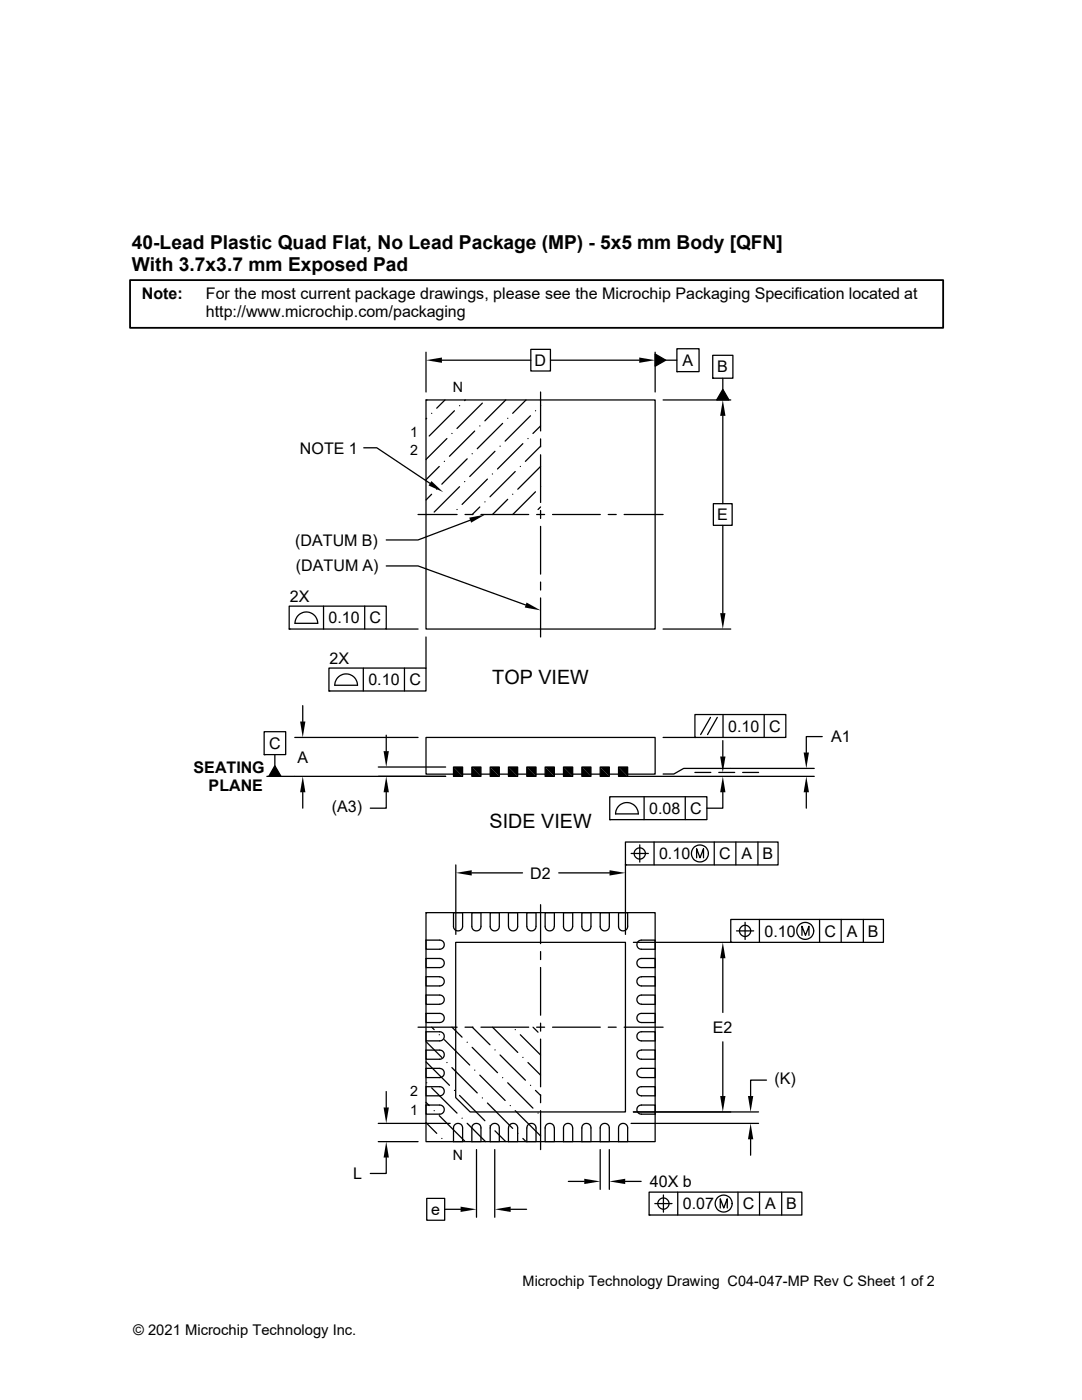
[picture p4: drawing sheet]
<svg xmlns="http://www.w3.org/2000/svg" width="216mm" height="279mm" viewBox="0 0 216 279" stroke-linecap="round" stroke-linejoin="round" font-family="sans-serif">
<g fill="none" stroke="#000" stroke-width=".25">
<path d="M85 79.8h45.7v45.7h-45.7zM85 79.8h.1M85 70.3v7.9M88.2 71.9h17.7M88.8 79.8l-1.7 1.7M92.8 79.8l-.1 .1M100.9 79.8l-4.1 4.2M105 79.8l-2.7 2.7M105.9 69.7h3.9v4.3h-3.9zM107.9 78.2v7.8M109.8 71.9h17.8M130.7 70.7l2.1 1.2-2.1 1.2z"/>
<path d="M130.7 70.3v7.9M132.3 79.8h13.5M132.8 71.9h2.3M135.1 69.6h4.4v4.6h-4.4zM135.1 74.2h.1M142.2 70.9h4v4.6h-4zM142.2 75.5h.1M144.2 77.7l1.3 2.1h-2.5zM144.2 75.5v2.2M72.6 89.4h2.6l10.6 7.1M85.1 83.5l-.1 .1M86.1 82.5h.1"/>
<path d="M86.1 98.6l-1.1 1.2M87.1 97.6h.1M87.7 93.1l-2.7 2.6M88.7 92.1h.1M89.2 87.5l-4.2 4.2M90.2 86.5h.1M90.7 82l-5.1 5M91.7 81h.1M91.7 97.1l-5.1 5.1M92.7 96.1h.1M93.2 91.6l-5 5M94.2 90.6h.1"/>
<path d="M94.7 86l-5 5.1M95.7 85h.1M96.2 80.5l-5 5M97.3 95.6l-5.1 5.1M98.3 94.6h.1M98.8 90.1l-5.1 5M99.8 89h.1M100.3 84.5l-5.1 5.1M101.3 83.5h.1M101.3 99.7l-3 3M102.3 98.6h.1M102.8 94.1l-5 5"/>
<path d="M103.8 93.1h.1M104.3 88.5l-5 5.1M105.3 87.5h.1M105.9 83l-5.1 5M106.8 82h.1M106.8 98.1l-4.5 4.6M107.9 87.6v1.6M107.9 90.8v9.5M107.9 81h.1M107.9 85l-1.6 1.5M107.9 97.1h.1M107.9 93.1l-4.6 4.5"/>
<path d="M107.9 89l-3.1 3.1M144.2 83v17.5M77.1 112.9h6.3l21.5 7.8M83.4 102.7h7.8M91.2 101.7h.1M92.8 102.7h1.6M93.8 103.8l-10.4 4h-6.3M95.7 101.2l-1.5 1.5M96 102.7h9.5M96.8 100.2h.1M107.1 102.7h1.6M107.9 101.9v1.6"/>
<path d="M107.9 105.1v9.5M107.9 116.2v1.6M107.9 119.3v7.8M107.9 101.2l-.5 .5M110.3 102.7h9.5M121.4 102.7h1.6M124.5 102.7h7.8M142.3 100.5h3.8v4.3h-3.8zM144.2 104.8v17.6M57.7 121h19.4v4.5h-19.4zM57.7 125.5h.1M59.6 122.7a2.27 2.27 0 0 1 2.5-.4 2.27 2.27 0 0 1 1.3 2.1h-4.5l.2-.9z"/>
<path d="M64.6 121v4.5M65.6 133.3h19.4v4.6h-19.4zM65.6 137.9h.1M67.6 135a2.27 2.27 0 0 1 2.4-.3 2.27 2.27 0 0 1 1.3 2.1h-4.5l.2-1zM72.5 133.3v4.6M72.8 121v4.5M77.1 125.5h6.3M80.7 133.3v4.6M85 127.1v6.2M132.3 125.5h13.5M52.7 146h4.3v4.6h-4.3zM52.7 150.6h.1"/>
<path d="M53.3 154.9h35.6M54.8 150.6v2.2M54.8 152.8l1.3 2.1h-2.5zM58.8 147.2h24.6M60.4 140.8v3.2M60.4 158.1v3.2M75.5 153.1h13.4M77.1 158.1v3.2h-3.2M77.1 146.7v3.2M90.5 154.5h-5.5v-7.3h45.7v7.3h-5.5M90.5 153.1h1.8v1.8h-1.8zM92.3 154.5h1.8"/>
<path d="M94.1 153.1h1.9v1.8h-1.9zM96 154.5h1.8M97.8 153.1h1.8v1.8h-1.8zM99.6 154.5h1.9M101.5 153.1h1.8v1.8h-1.8zM103.3 154.5h1.8M105.1 153.1h1.9v1.8h-1.9zM107 154.5h1.8M108.8 153.1h1.8v1.8h-1.8zM110.6 154.5h1.8M112.4 153.1h1.9v1.8h-1.9zM114.3 154.5h1.8"/>
<path d="M116.1 153.1h1.8v1.8h-1.8zM117.9 154.5h1.9M119.8 153.1h1.8v1.8h-1.8zM121.6 154.5h1.8M121.7 159h19.4v4.6h-19.4zM123.4 153.1h1.8v1.8h-1.8zM125.2 154.9h37.3M128.5 159v4.6M132.3 147.2h6.4M136.7 159v4.6M138.7 142.6h18.1v4.6h-18.1zM138.7 147.2h.1"/>
<path d="M138.7 154.2h3.1M141.8 143.2l-2 3.4M143.1 143.2l-1.9 3.4M143.4 154.2h3.2M144.2 158.1v3.2h-3.1M144.2 147.8v3.2M144.3 142.6v4.6M148.2 154.2h3.2M152.5 142.6v4.6M160.9 158.1v3.2M162.5 153.4h-26.1l-1.9 1.1h-2.2M164.1 147h-3.2v3.2"/>
<path d="M91 172.6v13.9M94.1 174.2h10.2M111.5 174.2h10.1M121.7 163.6h.1M124.8 168h30.5v4.6h-30.5zM124.8 172.6h.1M124.8 172.6v13.9M125.9 170.3h3.5M127.4 162.4a2.26 2.26 0 0 0-2.3-2.2 2.26 2.26 0 0 0-2.3 2.2h4.6M127.7 168.6v3.4M130.5 168v4.6M139 171.2v-1.8l.7 1.8 .7-1.8v1.8"/>
<path d="M142.5 168v4.6M146.8 168v4.6M151.2 168v4.6M85 191.3h2.7a.91 .91 0 0 1 .9 .9 .91 .91 0 0 1-.9 .9h-2.7zM85 194.9h2.7a.91 .91 0 0 1 .9 1 .91 .91 0 0 1-.9 .9h-2.7zM85 187.6h2.7a.91 .91 0 0 1 .9 .9 .91 .91 0 0 1-.9 .9h-2.7zM85 182.1h45.7v45.7h-45.7zM85 182.1h.1M90.5 182.1h1.8v2.8a.91 .91 0 0 1-.9 .9 .91 .91 0 0 1-.9-.9zM90.9 188.1h33.9v33.8h-31l-2.9-2.8zM94.1 182.1h1.9v2.8a.91 .91 0 0 1-.9 .9 .91 .91 0 0 1-1-.9zM97.8 182.1h1.8v2.8a.91 .91 0 0 1-.9 .9 .91 .91 0 0 1-.9-.9z"/>
<path d="M101.5 182.1h1.8v2.8a.92 .92 0 0 1-.9 .9 .92 .92 0 0 1-.9-.9zM105.1 184.9a.91 .91 0 0 0 .9 .9 .91 .91 0 0 0 1-.9v-2.8h-1.9v2.8M107.9 180.6v7.7M107.9 189.9v1.6M107.9 193.1v9.5M108.8 182.1h1.8v2.8a.91 .91 0 0 1-.9 .9 .91 .91 0 0 1-.9-.9zM114.3 184.9a.91 .91 0 0 1-1 .9 .91 .91 0 0 1-.9-.9v-2.8h1.9v2.8M116.1 182.1h1.8v2.8a.91 .91 0 0 1-.9 .9 .91 .91 0 0 1-.9-.9zM119.8 182.1h1.8v2.8a.91 .91 0 0 1-.9 .9 .91 .91 0 0 1-.9-.9zM123.4 182.1h1.8v2.8a.91 .91 0 0 1-.9 .9 .91 .91 0 0 1-.9-.9zM126.4 188.1h19.4M127.3 195.3l.7-.4h2.7v1.9h-2.7a.91 .91 0 0 1-.8-.5 .91 .91 0 0 1 .1-1z"/>
<path d="M127.3 191.6l.7-.3h2.7v1.8h-2.7a.91 .91 0 0 1-.8-.5 .91 .91 0 0 1 .1-1zM127.3 188l.7-.4h2.7v1.8h-2.7a.91 .91 0 0 1-.8-.5 .91 .91 0 0 1 .1-.9zM144.2 191.2v10.9M145.8 183.5h30.5v4.6h-30.5zM145.8 188.1h.1M147 185.8h3.4M148.7 184.1v3.4M151.5 183.5v4.6M160 186.7v-1.9l.7 1.9 .7-1.9v1.9M163.5 183.5v4.6M167.9 183.5v4.6M172.3 183.5v4.6"/>
<path d="M77.1 217.8v3.2M83.4 205h7.8M85 207.9l3.2 3.1M85 211.9l4.7 4.7M85 202.2h2.7a.91 .91 0 0 1 .9 1 .91 .91 0 0 1-.9 .9h-2.7zM85 205.9h2.7a.91 .91 0 0 1 .9 .9 .91 .91 0 0 1-.9 .9h-2.7zM85 209.6h2.7a.91 .91 0 0 1 .9 .9 .91 .91 0 0 1-.9 .9h-2.7zM85 216.9h2.7a.91 .91 0 0 1 .9 .9 .91 .91 0 0 1-.9 .9h-2.7zM85.1 216.1h.1M86.1 217.1l5.1 5M86.1 205l.5 .5M87.7 206.5h.1"/>
<path d="M87.7 200.4a.91 .91 0 0 0 .9-.9 .91 .91 0 0 0-.9-.9h-2.7v1.8h2.7M87.7 213.2h-2.7v1.9h2.7a.91 .91 0 0 0 .9-1 .91 .91 0 0 0-.9-.9M88.7 207.5l5 5.1M89.2 212h.1M90.2 213.1l5 5M90.2 205l2 2M90.7 217.6h.1M91.7 218.6l5.1 5.1M92.8 205h1.6M93.2 208h.1M94.2 209l5.1 5.1M94.2 205l3.6 3.5"/>
<path d="M94.7 213.6h.1M95.7 214.6l5.1 5M96 205h9.5M96.2 219.1h.1M98.3 205l5 5M98.8 209.5h.1M99.8 210.5l5 5.1M100.3 215.1h.1M101.3 216.1l5 5M102.8 205.5h.1M103.8 206.5l4.1 4M104.3 211h.1"/>
<path d="M105.3 212l2.6 2.6M105.9 216.6h.1M106.4 205l1 1M106.8 217.6l1.1 1M107.1 205h1.6M107.9 204.2v1.6M107.9 207.4v9.5M107.9 218.5v1.6M110.3 205h9.5M121.4 205h1.6M124.5 205h7.8M127.3 217.2l.7-.3h2.7v1.8h-2.7a.91 .91 0 0 1-.8-.5 .91 .91 0 0 1 .1-1z"/>
<path d="M127.3 213.6l.7-.4h2.7v1.9l-2.7-.1a.91 .91 0 0 1-.8-.5 .91 .91 0 0 1 .1-.9zM127.3 209.9l.7-.3h2.7v1.8h-2.7a.91 .91 0 0 1-.8-.5 .91 .91 0 0 1 .1-1zM127.3 206.2l.7-.3h2.7v1.8h-2.7a.91 .91 0 0 1-.8-.5 .91 .91 0 0 1 .1-1zM127.3 202.6l.7-.4h2.7v1.9h-2.7a.91 .91 0 0 1-.8-.5 .91 .91 0 0 1 .1-1zM128 200.4a.91 .91 0 0 1-.9-.9 .91 .91 0 0 1 .9-.9h2.7v1.8h-2.7M144.2 207.9v10.8M153 215.6h-3.2v3.1M75.5 227.8h7.9M75.5 224.2h14.3M77.1 231v3.2h-3.2M85 220l.6 .6M85 224l2.1 2.2"/>
<path d="M85 220.5h2.7a.91 .91 0 0 1 .9 .9 .91 .91 0 0 1-.9 1h-2.7zM85.2 239.2h3.5v4.3h-3.5zM86.6 221.7h.1M87.7 222.7l5 5M88.2 227.2h.1M90.7 224.5a.92 .92 0 0 1 1-.3 .92 .92 0 0 1 .6 .9v2.7h-1.8v-2.7zM92.2 223.2h.1M93.2 224.2l3.7 3.6M94.3 224.5a.92 .92 0 0 1 1.1-.3 .92 .92 0 0 1 .6 .9v2.7h-1.9v-2.7zM95.1 229.4v13.5M97.3 220.1l5 5.1M97.8 224.7h.1"/>
<path d="M98 224.5a.92 .92 0 0 1 1-.3 .92 .92 0 0 1 .6 .9v2.7h-1.8v-2.7zM98.7 229.4v13.5M98.8 225.7l2.1 2.1M101.7 224.5a.92 .92 0 0 1 1-.3 .92 .92 0 0 1 .6 .9v2.7h-1.8v-2.7zM101.8 220.6h.1M102.8 221.7l5.1 5M103.3 226.2h.1M104.3 227.2l.7 .6M105.1 225.1v2.7h1.9v-2.7a.91 .91 0 0 0-1-.9 .91 .91 0 0 0-.9 .9M107.4 222.1h.1M107.9 221.7v7.7M109 224.5a.93 .93 0 0 1 1-.3 .93 .93 0 0 1 .6 .9v2.7h-1.8v-2.7z"/>
<path d="M113.4 235.8h3.2M114.3 225.1a.91 .91 0 0 0-1-.9 .91 .91 0 0 0-.9 .9v2.7h1.9v-2.7M116.3 224.5a.92 .92 0 0 1 1-.3 .92 .92 0 0 1 .6 .9v2.7h-1.8v-2.7zM119.8 229.4v8M120 224.5a.92 .92 0 0 1 1-.3 .92 .92 0 0 1 .6 .9v2.7h-1.8v-2.7zM121.6 229.4v8M123.6 224.5a.92 .92 0 0 1 1-.3 .92 .92 0 0 1 .6 .9v2.7h-1.8v-2.7zM124.8 235.8h3.1M125.9 224.2h25.5M127.3 220.9l.7-.4h2.7v1.9h-2.7a.91 .91 0 0 1-.8-.6 .91 .91 0 0 1 .1-.9zM129.5 237.9h30.5v4.6h-30.5zM132.4 238.5v3.4"/>
<path d="M135.2 237.9v4.6M147.3 237.9v4.6M149.8 227.4v3.1M151.4 221.9h-25M151.6 237.9v4.6M156 237.9v4.6M88.7 241.3h3.2M101.9 241.3h3.2M129.5 242.5h.1M130.7 240.2h3.4M143.7 241.1v-1.9l.7 1.9 .7-1.9v1.9"/>
<circle cx="127.7" cy="170.3" r="1.12"/>
<circle cx="139.7" cy="170.3" r="1.69"/>
<circle cx="148.7" cy="185.8" r="1.12"/>
<circle cx="160.7" cy="185.8" r="1.69"/>
<circle cx="132.4" cy="240.2" r="1.12"/>
<circle cx="144.4" cy="240.2" r="1.69"/>
</g>
<g fill="#000">
<path d="M85 71.9l3.2-.5v1zM127.6 71.4l3.1 .5-3.1 .5zM130.7 70.7l2.1 1.2-2.1 1.2zM144.2 77.7l1.3 2.1h-2.5zM86.1 96l2.3 2.2-2.9-1.3zM144.2 79.8l.6 3.2h-1.1zM93.6 103.3l3.2-.6-2.8 1.6zM105.1 120.2l2.8 1.6-3.2-.6zM143.7 122.4h1.1l-.6 3.1zM54.8 152.8l1.3 2.1h-2.5zM60.4 154.9l.5 3.2h-1zM59.9 144h1l-.5 3.2z"/>
<path d="M76.5 149.9h1.1l-.5 3.2zM77.1 154.9l.5 3.2h-1.1zM90.5 153.1l1.8 1.8h-1.8zM90.5 153.1h1.8v1.8zM94.1 153.1l1.9 1.8h-1.9zM94.1 153.1h1.9v1.8zM97.8 153.1l1.8 1.8h-1.8zM97.8 153.1h1.8v1.8zM101.5 153.1l1.8 1.8h-1.8zM101.5 153.1h1.8v1.8zM105.1 153.1l1.9 1.8h-1.9zM105.1 153.1h1.9v1.8z"/>
<path d="M108.8 153.1l1.8 1.8h-1.8zM108.8 153.1h1.8v1.8zM112.4 153.1l1.9 1.8h-1.9zM112.4 153.1h1.9v1.8zM116.1 153.1l1.8 1.8h-1.8zM116.1 153.1h1.8v1.8zM119.8 153.1l1.8 1.8h-1.8zM119.8 153.1h1.8v1.8zM123.4 153.1l1.8 1.8h-1.8zM123.4 153.1h1.8v1.8zM143.7 151h1.1l-.6 3.2zM144.2 154.9l.6 3.2h-1.1z"/>
<path d="M160.9 154.9l.5 3.2h-1zM160.4 150.2h1l-.5 3.2zM91 174.2l3.1-.5v1zM121.6 173.7l3.2 .5-3.2 .5zM144.2 188.1l.6 3.1h-1.1zM143.7 218.7h1.1l-.6 3.2zM149.2 218.7h1.1l-.5 3.2zM76.5 221h1.1l-.5 3.2zM77.1 227.8l.5 3.2h-1.1zM116.6 235.2l3.2 .6-3.2 .5zM121.6 235.8l3.2-.6v1.1zM149.8 224.2l.5 3.2h-1.1z"/>
<path d="M91.9 240.8l3.2 .5-3.2 .6zM98.7 241.3l3.2-.5v1.1z"/>
</g>
<path d="M26 55.9h162.2v9.5h-162.2z" fill="none" stroke="#000" stroke-width=".36"/>
<g font-size="3.9">
<text x="98.2" y="136.5">TOP VIEW</text>
<text x="97.7" y="165.2">SIDE VIEW</text>
</g>
<g font-size="3.8">
<text x="26.3" y="49.7">40-Lead Plastic Quad Flat, No Lead Package (MP) - 5x5 mm Body [QFN]</text>
<text x="26.3" y="54.1">With 3.7x3.7 mm Exposed Pad</text>
</g>
<g font-size="3.2">
<text x="28.3" y="59.6">Note:</text>
<text x="41.1" y="59.6">For the most current package drawings, please see the Microchip Packaging Specification located at</text>
<text x="41.1" y="63.3">http://www.microchip.com/packaging</text>
<text x="106.7" y="73">D</text>
<text x="136.2" y="73">A</text>
<text x="143.1" y="74.3">B</text>
<text x="59.9" y="90.5">NOTE 1</text>
<text x="143.1" y="103.8">E</text>
<text x="58.9" y="108.9">(DATUM B)</text>
<text x="59.1" y="114">(DATUM A)</text>
<text x="57.8" y="120.2">2X</text>
<text x="65.6" y="124.4">0.10</text>
<text x="73.7" y="124.4">C</text>
<text x="65.8" y="132.5">2X</text>
<text x="73.5" y="136.7">0.10</text>
<text x="81.7" y="136.8">C</text>
<text x="53.7" y="149.5">C</text>
<text x="145.3" y="146">0.10</text>
<text x="153.5" y="146">C</text>
<text x="165.8" y="148.1">A1</text>
<text x="38.6" y="154.2">SEATING</text>
<text x="59.4" y="152.2">A</text>
<text x="41.6" y="157.9">PLANE</text>
<text x="66.2" y="162.1">(A3)</text>
<text x="129.5" y="162.4">0.08</text>
<text x="137.7" y="162.4">C</text>
<text x="131.5" y="171.5">0.10</text>
<text x="143.5" y="171.5">C</text>
<text x="148" y="171.5">A</text>
<text x="152.1" y="171.5">B</text>
<text x="105.8" y="175.3">D2</text>
<text x="152.5" y="186.9">0.10</text>
<text x="164.5" y="186.9">C</text>
<text x="169" y="186.9">A</text>
<text x="173.2" y="186.9">B</text>
<text x="142.2" y="206.1">E2</text>
<text x="154.5" y="216.4">(K)</text>
<text x="70.5" y="235.3">L</text>
<text x="129.7" y="236.9">40X b</text>
<text x="86.1" y="242.5">e</text>
<text x="136.2" y="241.3">0.07</text>
<text x="148.2" y="241.3">C</text>
<text x="152.7" y="241.3">A</text>
<text x="156.9" y="241.3">B</text>
</g>
<g font-size="2.9">
<text x="104.3" y="256.7">Microchip Technology Drawing C04-047-MP Rev C Sheet 1 of 2</text>
<text x="26.5" y="266.3">© 2021 Microchip Technology Inc.</text>
</g>
<g font-size="2.8">
<text x="90.4" y="78.2">N</text>
<text x="81.9" y="87.2">1</text>
<text x="81.9" y="90.9">2</text>
<text x="81.9" y="218.8">2</text>
<text x="81.9" y="222.5">1</text>
<text x="90.4" y="231.5">N</text>
</g>
</svg>
